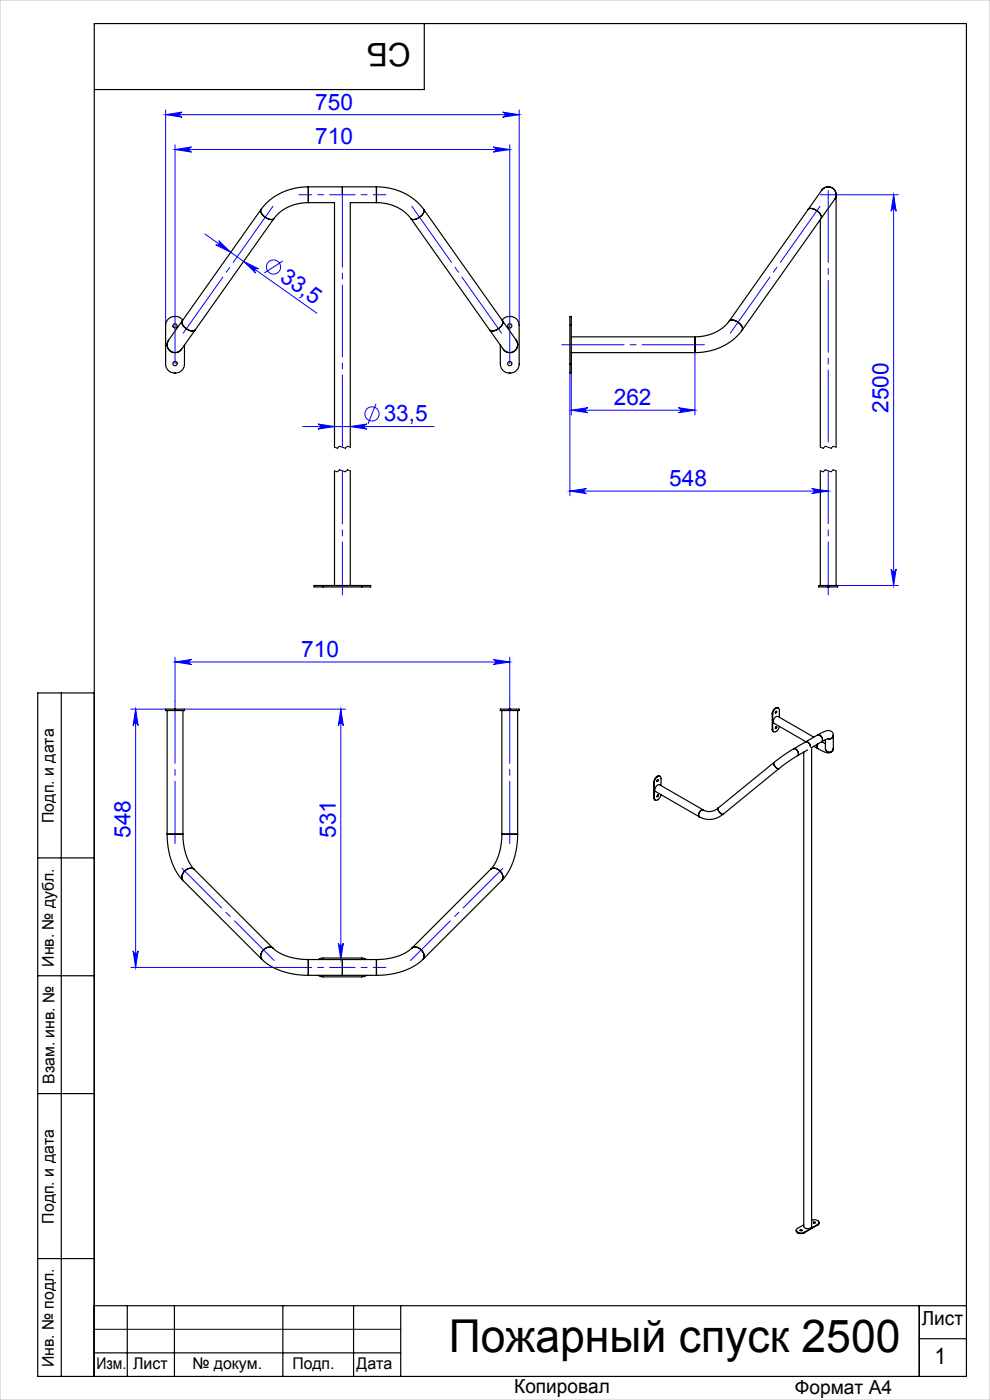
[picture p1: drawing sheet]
<svg xmlns="http://www.w3.org/2000/svg" width="210mm" height="297mm" viewBox="0 0 210 297" stroke-linecap="round" stroke-linejoin="round" font-family="sans-serif">
<g fill="none" stroke="#00f" stroke-width=".21">
<path d="M35.1 23.3v45.7M35.1 24.3h75M35.1 24.3l3.5-.5a.54 .54 0 0 0-.5 .5 .54 .54 0 0 0 .5 .6zM37.1 30.7v46.4M37.1 31.7h71M37.1 31.7l3.5-.5a.54 .54 0 0 0-.5 .5 .54 .54 0 0 0 .5 .6zM104.6 31.2l3.5 .5-3.5 .6a.54 .54 0 0 0 .5-.6 .54 .54 0 0 0-.5-.5zM106.6 23.8l3.5 .5-3.5 .6a.54 .54 0 0 0 .5-.6 .54 .54 0 0 0-.5-.5zM108.1 30.7v46.4M110.1 23.3v45.7M43.4 49.6l23.8 16.8M46.4 51.1l2.5 2.4-3.1-1.6a.54 .54 0 0 0 .7-.1 .54 .54 0 0 0-.1-.7z"/>
<path d="M51.7 55.5l3.1 1.5a.54 .54 0 0 0-.7 .2 .54 .54 0 0 0 .1 .7zM60 55.4l-3.9 2.5M174 41.3h16.6M189.6 41.3v82.9M189.6 41.3l.5 3.5a.54 .54 0 0 0-.5-.5 .54 .54 0 0 0-.6 .5zM120.9 79.1v26.1M121.2 74.8v13.2M147.4 74.8v13.2M64.2 90.5h27.9M67.5 90l3.5 .5-3.5 .5a.54 .54 0 0 0 .5-.5 .54 .54 0 0 0-.5-.5zM74.3 90.5l3.5-.5a.54 .54 0 0 0-.5 .5 .54 .54 0 0 0 .5 .5zM79.8 85.7l-1.8 4.3"/>
<path d="M121.2 87l3.5-.5a.54 .54 0 0 0-.5 .5 .54 .54 0 0 0 .5 .6zM121.2 87h26.2M143.9 86.5l3.5 .5-3.5 .6a.54 .54 0 0 0 .5-.6 .54 .54 0 0 0-.5-.5zM120.9 104.2h54.8M120.9 104.2l3.5-.6a.54 .54 0 0 0-.5 .6 .54 .54 0 0 0 .5 .5zM172.2 103.6l3.5 .6-3.5 .5a.54 .54 0 0 0 .5-.5 .54 .54 0 0 0-.5-.6zM37.1 139.4v9.3M104.6 139.9l3.5 .5-3.5 .6a.54 .54 0 0 0 .5-.6 .54 .54 0 0 0-.5-.5zM108.1 139.4v9.3M174 124.2h16.6M189 120.7a.54 .54 0 0 0 .6 .5 .54 .54 0 0 0 .5-.5l-.5 3.5zM27.8 150.4h7.3"/>
<path d="M28.8 150.4l.5 3.5a.54 .54 0 0 0-.5-.5 .54 .54 0 0 0-.6 .5zM28.8 150.4v54.8M37.1 140.4h71M37.1 140.4l3.5-.5a.54 .54 0 0 0-.5 .5 .54 .54 0 0 0 .5 .6zM39.1 150.4h34.2M72.3 150.4l.5 3.5a.54 .54 0 0 0-.5-.5 .54 .54 0 0 0-.5 .5zM72.3 150.4v53.2M27.8 205.2h35.6M28.2 201.7a.54 .54 0 0 0 .6 .5 .54 .54 0 0 0 .5-.5l-.5 3.5zM71.8 200.1a.54 .54 0 0 0 .5 .5 .54 .54 0 0 0 .5-.5l-.5 3.5z"/>
<circle cx="58" cy="56.6" r="1.5"/>
<circle cx="78.9" cy="87.8" r="1.5"/>
</g>
<path d="M71 99.9l.6 .2 .4-.4 1.3 .4 .4-.4 .6 .2M71 94.9l.6 .2 .4-.4 1.3 .4 .4-.4 .6 .2M174 99.9l.6 .2 .5-.4 1.2 .4 .4-.4 .7 .2M174 94.9l.6 .2 .5-.4 1.2 .4 .4-.4 .7 .2M20 282h65" fill="none" stroke="#000" stroke-width=".21"/>
<path d="M119.2 73.1h30.2M37.1 148.7v30.3M108.1 148.7v30.3" fill="none" stroke="#00f" stroke-width=".21" stroke-dasharray="15.2 1.3 1.3 1.3" stroke-dashoffset="2"/>
<path d="M63.4 41.3h9.2M81.9 41.3h-9.3M63.4 205.2h9.2M81.9 205.2h-9.3" fill="none" stroke="#00f" stroke-width=".21" stroke-dasharray="15.2 1.3 1.3 1.3" stroke-dashoffset="12.5"/>
<path d="M38.6 184.2l19.6 19.6M106.7 184.2l-19.6 19.6" fill="none" stroke="#00f" stroke-width=".21" stroke-dasharray="15.2 1.3 1.3 1.3" stroke-dashoffset="3.3"/>
<path d="M38.9 70.7l19-26.9M106.4 70.7l-19-26.9M154.9 70.7l19.1-26.9" fill="none" stroke="#00f" stroke-width=".21" stroke-dasharray="15.2 1.3 1.3 1.3" stroke-dashoffset=".7"/>
<path d="M72.6 126.2v-26.3M175.7 126.2v-26.3" fill="none" stroke="#00f" stroke-width=".21" stroke-dasharray="15.2 1.3 1.3 1.3" stroke-dashoffset="4"/>
<path d="M175.7 94.9v-55.6" fill="none" stroke="#00f" stroke-width=".21" stroke-dasharray="15.2 1.3 1.3 1.3" stroke-dashoffset="-1.1"/>
<path d="M72.6 94.9v-53.6" fill="none" stroke="#00f" stroke-width=".21" stroke-dasharray="15.2 1.3 1.3 1.3" stroke-dashoffset="-.1"/>
<g fill="none" stroke="#000" stroke-width=".25">
<path d="M90 5v14h-70M13 147v145M20 147h-12v145h197v-287h-185v287M8 182h12M8 207h12M8 232h12M8 267h12M20 277h185M27 277v15M37 277v15M60 277v15M75 277v15"/>
<path d="M85 277v15M195 277v15M20 287h65M195 284h10"/>
</g>
<path d="M0 0h210v297h-210z" fill="none" stroke="#c0c0c0" stroke-width=".21"/>
<g fill="#00f">
<path d="M172.2 103.6l3.5 .6-3.5 .5a.54 .54 0 0 0 .5-.5 .54 .54 0 0 0-.5-.6zM120.9 104.2l3.5-.6a.54 .54 0 0 0-.5 .6 .54 .54 0 0 0 .5 .5z"/>
<path d="M37.1 140.4l3.5-.5a.54 .54 0 0 0-.5 .5 .54 .54 0 0 0 .5 .6zM104.6 139.9l3.5 .5-3.5 .6a.54 .54 0 0 0 .5-.6 .54 .54 0 0 0-.5-.5z"/>
<path d="M71.8 200.1a.54 .54 0 0 0 .5 .5 .54 .54 0 0 0 .5-.5l-.5 3.5zM72.3 150.4l.5 3.5a.54 .54 0 0 0-.5-.5 .54 .54 0 0 0-.5 .5z"/>
<path d="M189.6 41.3l.5 3.5a.54 .54 0 0 0-.5-.5 .54 .54 0 0 0-.6 .5zM189 120.7a.54 .54 0 0 0 .6 .5 .54 .54 0 0 0 .5-.5l-.5 3.5zM28.8 150.4l.5 3.5a.54 .54 0 0 0-.5-.5 .54 .54 0 0 0-.6 .5zM28.2 201.7a.54 .54 0 0 0 .6 .5 .54 .54 0 0 0 .5-.5l-.5 3.5z"/>
<path d="M46.4 51.1l2.5 2.4-3.1-1.6a.54 .54 0 0 0 .7-.1 .54 .54 0 0 0-.1-.7zM51.7 55.5l3.1 1.5a.54 .54 0 0 0-.7 .2 .54 .54 0 0 0 .1 .7z"/>
<path d="M35.1 24.3l3.5-.5a.54 .54 0 0 0-.5 .5 .54 .54 0 0 0 .5 .6zM106.6 23.8l3.5 .5-3.5 .6a.54 .54 0 0 0 .5-.6 .54 .54 0 0 0-.5-.5z"/>
<path d="M37.1 31.7l3.5-.5a.54 .54 0 0 0-.5 .5 .54 .54 0 0 0 .5 .6zM104.6 31.2l3.5 .5-3.5 .6a.54 .54 0 0 0 .5-.6 .54 .54 0 0 0-.5-.5z"/>
<path d="M67.5 90l3.5 .5-3.5 .5a.54 .54 0 0 0 .5-.5 .54 .54 0 0 0-.5-.5zM74.3 90.5l3.5-.5a.54 .54 0 0 0-.5 .5 .54 .54 0 0 0 .5 .5zM121.2 87l3.5-.5a.54 .54 0 0 0-.5 .5 .54 .54 0 0 0 .5 .6zM143.9 86.5l3.5 .5-3.5 .6a.54 .54 0 0 0 .5-.6 .54 .54 0 0 0-.5-.5z"/>
</g>
<g fill="none" stroke="#000" stroke-width=".25">
<path d="M65.4 39.6a12.3 12.3 0 0 0-10 4.8M65.4 39.6v3.4M65.4 39.6h14.5M72.6 39.6v1.7M79.9 39.6a12.3 12.3 0 0 1 10 4.8M79.9 39.6v3.4M55.4 44.4a2.13 2.13 0 0 0 2.1 2.2l.6-.2M55.4 44.4a2.02 2.02 0 0 0 1.7 2.1l.6 .1 .4-.2M55.4 44.4l-16.8 23.7M58.1 46.4l-16.7 23.6M65.4 43a8.9 8.9 0 0 0-7.3 3.4M65.4 43h5.6v51.9"/>
<path d="M79.9 43a9 9 0 0 1 7.2 3.4M79.9 43h-5.6v51.9M87.1 46.4l16.8 23.6M89.9 44.4a2.02 2.02 0 0 1-1.8 2.1l-.5 .1-.5-.2M89.9 44.4a2.13 2.13 0 0 1-2.1 2.2l-.7-.2M89.9 44.4l16.7 23.7M171.4 44.4a2.02 2.02 0 0 1 2.6 1l.2 .5v.5M171.4 44.4a2.11 2.11 0 0 1 2.7 1.2l.1 .8M171.4 44.4l-16.7 23.7M174 46.6v48.3M174.2 46.4l-16.8 23.6M174.3 40.3l-2.9 4.1"/>
<path d="M174.3 40.3a1.68 1.68 0 0 1 2.3-.4 1.68 1.68 0 0 1 .5 2.4M177.1 42.3l-2.9 4.1M177.4 41.3v53.6M35.8 72.2a1.68 1.68 0 0 0 .4 2.3 1.68 1.68 0 0 0 2.3-.4M38.6 68.1l-2.8 4.1M38.6 68.1a2.12 2.12 0 0 0 2.1 2.1l.7-.2M38.6 68.1a2.02 2.02 0 0 0 1.8 2.1h.6l.4-.2M38.8 67.9a2.03 2.03 0 0 0-2.2-.7 2.03 2.03 0 0 0-1.5 1.8v8.2a2 2 0 0 0 2 1.9 2 2 0 0 0 2-1.9v-4M41.4 70l-2.9 4.1M103.9 70l2.9 4.1M106.5 67.9a2.03 2.03 0 0 1 2.2-.7 2.03 2.03 0 0 1 1.4 1.8v8.2a2 2 0 0 1-2 1.9 2 2 0 0 1-2-1.9v-4M106.6 68.1l2.9 4.1"/>
<path d="M106.6 68.1a2.02 2.02 0 0 1-1.8 2.1h-.5l-.4-.2M106.6 68.1a2.12 2.12 0 0 1-2.1 2.1l-.6-.2M109.5 72.2a1.68 1.68 0 0 1-.4 2.3 1.68 1.68 0 0 1-2.3-.4M120.9 77.2v1.9h.3v-1.9M120.9 69v-1.9h.3v1.9M120.9 77.2h.3M120.9 69v8.2M120.9 69h.3M121.2 71.5h26.2M121.2 74.8h26.2M121.2 69v8.2M147.4 71.5v3.3"/>
<path d="M154.7 68.1a8.9 8.9 0 0 1-7.3 3.4M154.7 68.1a2 2 0 0 1 2.5 .9l.3 .5-.1 .5M154.7 68.1a2.11 2.11 0 0 1 2.7 1.2v.7M157.4 70a12.2 12.2 0 0 1-10 4.8M71 99.9v24.3M74.3 99.9v24.3M174 99.9v24.3M177.4 99.9v24.3M68.5 124.2h-1.9v.3h1.9M68.5 124.2v.3M68.5 124.2h8.2M68.5 124.5h8.2"/>
<path d="M76.7 124.2h1.9v.3h-1.9M76.7 124.2v.3M175.6 124.2h-1.9v.3h1.9M175.6 124.2h.2M175.6 124.5h.2M175.6 124.2v.3M175.8 124.2h1.9v.3h-1.9M175.8 124.2v.3M35.5 150.7v26.3M37 150.4h-1.9v.3h1.9M37 150.4h.2M37 150.7h.2"/>
<path d="M37 150.4v.3M37.2 150.4h1.9v.3h-1.9M37.2 150.4v.3M38.8 150.7v26.3M106.5 150.7v26.3M108 150.4h-1.9v.3h1.9M108 150.4v.3M108 150.4h.2M108 150.7h.2M108.2 150.4h1.9v.3h-1.9M108.2 150.4v.3M109.8 150.7v26.3"/>
<path d="M163.8 154.7l.3 .5M163.8 151.4l.1 .1M163.8 154.7l.1 .1M163.8 151.4v3.3M163.9 151.5v3.3M164.5 150.2l-.5 .6-.2 .6M164.5 150.2l.1 .1M164.5 150.2h.6M164.5 150.2h.1M164.5 154.2a.18 .18 0 0 1 .3 .1 .18 .18 0 0 1-.1 .2 .18 .18 0 0 1-.2 0zM164.5 151a.18 .18 0 0 1 .3 .1 .18 .18 0 0 1-.1 .2 .18 .18 0 0 1-.2-.1zM164.6 150.3l-.5 .4-.2 .8"/>
<path d="M164.6 150.3l.4-.1 .3 .2v1.8M164.6 150.3h.1M164.7 150.9l-.2 .3M164.7 154.2l-.2 .3M165.3 154.1a1.07 1.07 0 0 1-1.3 1.1l-.1-.4M168.4 158.9l-4.2 2.9M168.4 158.9a.97 .97 0 0 1 .8 1.4M170.9 157.4a.99 .99 0 0 1 1 1M171.3 159.1l-2.1 1.2M172.6 156.4l-7.6-4.4a.97 .97 0 0 0-.8 1.4l6.8 4M172.6 158.3l.9 .5M173.5 157.8l-.2 .6 .2 .4-.2-.3z"/>
<path d="M173.5 155.9a.97 .97 0 0 1 .8 1.5M173.5 155.9a3.5 3.5 0 0 1 2.7-.8l.4 .3 .2 .5M173.5 155.9l-5.1 3M174.3 157.4l.8 .4M174.3 157.4l-2.1 1.2v101.6a.97 .97 0 0 1-1.7 0v-100.6M175.1 158.8a.84 .84 0 0 0 .8 .8 .84 .84 0 0 0 .9-.8M175.1 156.9v1.9M175.6 156.7l.8-.1 .4-.7-.4 .7zM175.8 156.7l-1.5 .7M176.8 158.8a1.15 1.15 0 0 1-1.9 .7l-1.4-.7M176.8 155.9v2.9M35.5 177a14.2 14.2 0 0 0 3.3 9.8"/>
<path d="M35.5 177h3.3M38.8 177a11.1 11.1 0 0 0 2.4 7.4M106.5 177a11.2 11.2 0 0 1-2.4 7.4M106.5 177h3.3M109.8 177a14.2 14.2 0 0 1-3.4 9.8M138.7 169.2l.3 .5M138.7 165.9h.1M138.7 169.2l.1 .1M138.7 165.9v3.3M138.8 165.9v3.4M139.4 164.7l-.5 .5-.2 .7M139.4 164.7l.1 .1"/>
<path d="M139.4 164.7h.6M139.4 164.7h.1M139.4 168.7a.18 .18 0 0 1 .3 .1 .18 .18 0 0 1-.1 .2 .18 .18 0 0 1-.2 0zM139.4 165.5a.18 .18 0 0 1 .3 0 .18 .18 0 0 1-.1 .3 .18 .18 0 0 1-.2-.1zM139.5 164.8l-.5 .4-.2 .7M139.5 164.7h.5l.2 .2v1.8M139.5 164.7v.1M139.6 165.4l-.2 .3M139.6 168.6l-.2 .4M140.2 168.6a1.07 1.07 0 0 1-1.3 1.1l-.1-.4M149.2 171.8a.97 .97 0 0 0-.8 1.5M149.2 171.8l-9.3-5.3a.97 .97 0 0 0-.8 1.4l9.3 5.4"/>
<path d="M152.3 171.4a2.72 2.72 0 0 1-3.1 .4M152.3 171.4a1.2 1.2 0 0 0 1.1 1.3M153.4 172.7a4.4 4.4 0 0 1-5 .6M164.2 161.8a1.2 1.2 0 0 0 1 1.3M164.2 161.8l-11.9 9.6M165.2 163.1l-11.8 9.6M169.2 160.3l-4 2.8M38.8 186.8l16.8 16.7M41.2 184.4a1.78 1.78 0 0 0-2 .4 1.78 1.78 0 0 0-.4 2M41.2 184.4l16.7 16.8M104.1 184.4a1.78 1.78 0 0 1 2 .4 1.78 1.78 0 0 1 .3 2M104.1 184.4l-16.8 16.8"/>
<path d="M106.4 186.8l-16.7 16.7M55.6 203.5a14.2 14.2 0 0 0 9.8 3.4M57.9 201.2a1.78 1.78 0 0 0-2 .3 1.78 1.78 0 0 0-.3 2M57.9 201.2a10.9 10.9 0 0 0 7.5 2.4M65.4 203.6v3.3M65.4 203.6h14.5M65.4 206.9h14.5M67.5 203.6l1-.4h8.2l1.1 .4M67.5 206.9l1 .3h8.2l1.1-.3M72.6 203.6v3.3M79.9 203.6v3.3M87.3 201.2a10.8 10.8 0 0 1-7.4 2.4"/>
<path d="M87.3 201.2a1.78 1.78 0 0 1 2.1 .3 1.78 1.78 0 0 1 .3 2M89.7 203.5a14.2 14.2 0 0 1-9.8 3.4M170.5 259.8l-1.5 .9-.1 .4 .3 .3M172.2 258.9a1.07 1.07 0 0 1 1.5 .6l-.2 .2M172.5 259.4h.4M172.5 259.3h.1a.21 .21 0 0 1 .3-.1 .21 .21 0 0 1 0 .3 .21 .21 0 0 1-.3-.1zM173.5 259.7l-2.9 1.7M173.5 259.7v.2M173.5 259.9l-2.9 1.6M173.8 259.4l-.3 .5M168.9 261l.3 .5M169.2 261.4h.1"/>
<path d="M169.2 261.4v.1M169.2 261.5h.1M169.2 261.5l.6 .2 .8-.2M169.2 261.4l.6 .2 .8-.2M169.7 261h.4M169.7 260.9h.1a.21 .21 0 0 1 .3 0 .21 .21 0 0 1-.1 .3 .21 .21 0 0 1-.3-.1zM170.6 261.4v.1"/>
<circle cx="37.1" cy="69.1" r=".45"/>
<circle cx="37.1" cy="77.1" r=".45"/>
<circle cx="108.1" cy="69.1" r=".45"/>
<circle cx="108.1" cy="77.1" r=".45"/>
</g>
<text font-size="9.6" x="95.2" y="286.9">Пожарный спуск 2500</text>
<text font-size="6.9" x="87.1" y="9.2" transform="rotate(-180 87.1 9.2)">СБ</text>
<g font-size="4.8" fill="#00f">
<text x="66.9" y="23.2">750</text>
<text x="66.9" y="30.6">710</text>
<text x="59.1" y="59.4" transform="rotate(35 59.1 59.4)">33,5</text>
<text x="81.4" y="89.4">33,5</text>
<text x="130.2" y="86">262</text>
<text x="188.5" y="87.6" transform="rotate(-90 188.5 87.6)">2500</text>
<text x="141.9" y="103.1">548</text>
<text x="63.9" y="139.4">710</text>
<text x="27.7" y="177.7" transform="rotate(-90 27.7 177.7)">548</text>
<text x="71.2" y="177.7" transform="rotate(-90 71.2 177.7)">531</text>
</g>
<text font-size="4.8" x="198.2" y="289.5">1</text>
<g font-size="4.1">
<text x="195.5" y="281.2">Лист</text>
<text x="109.1" y="295.6">Копировал</text>
<text x="168.6" y="295.7">Формат А4</text>
</g>
<g font-size="3.4">
<text x="11.4" y="174.6" transform="rotate(-90 11.4 174.6)">Подп. и дата</text>
<text x="11.4" y="205.1" transform="rotate(-90 11.4 205.1)">Инв. № дубл.</text>
<text x="11.6" y="229.9" transform="rotate(-90 11.6 229.9)">Взам. инв. №</text>
<text x="11.4" y="259.6" transform="rotate(-90 11.4 259.6)">Подп. и дата</text>
<text x="11.4" y="290" transform="rotate(-90 11.4 290)">Инв. № подл.</text>
<text x="20.4" y="290.4">Изм.</text>
<text x="28.2" y="290.4">Лист</text>
<text x="40.8" y="290.4">№ докум.</text>
<text x="62" y="290.4">Подп.</text>
<text x="75.6" y="290.4">Дата</text>
</g>
</svg>
